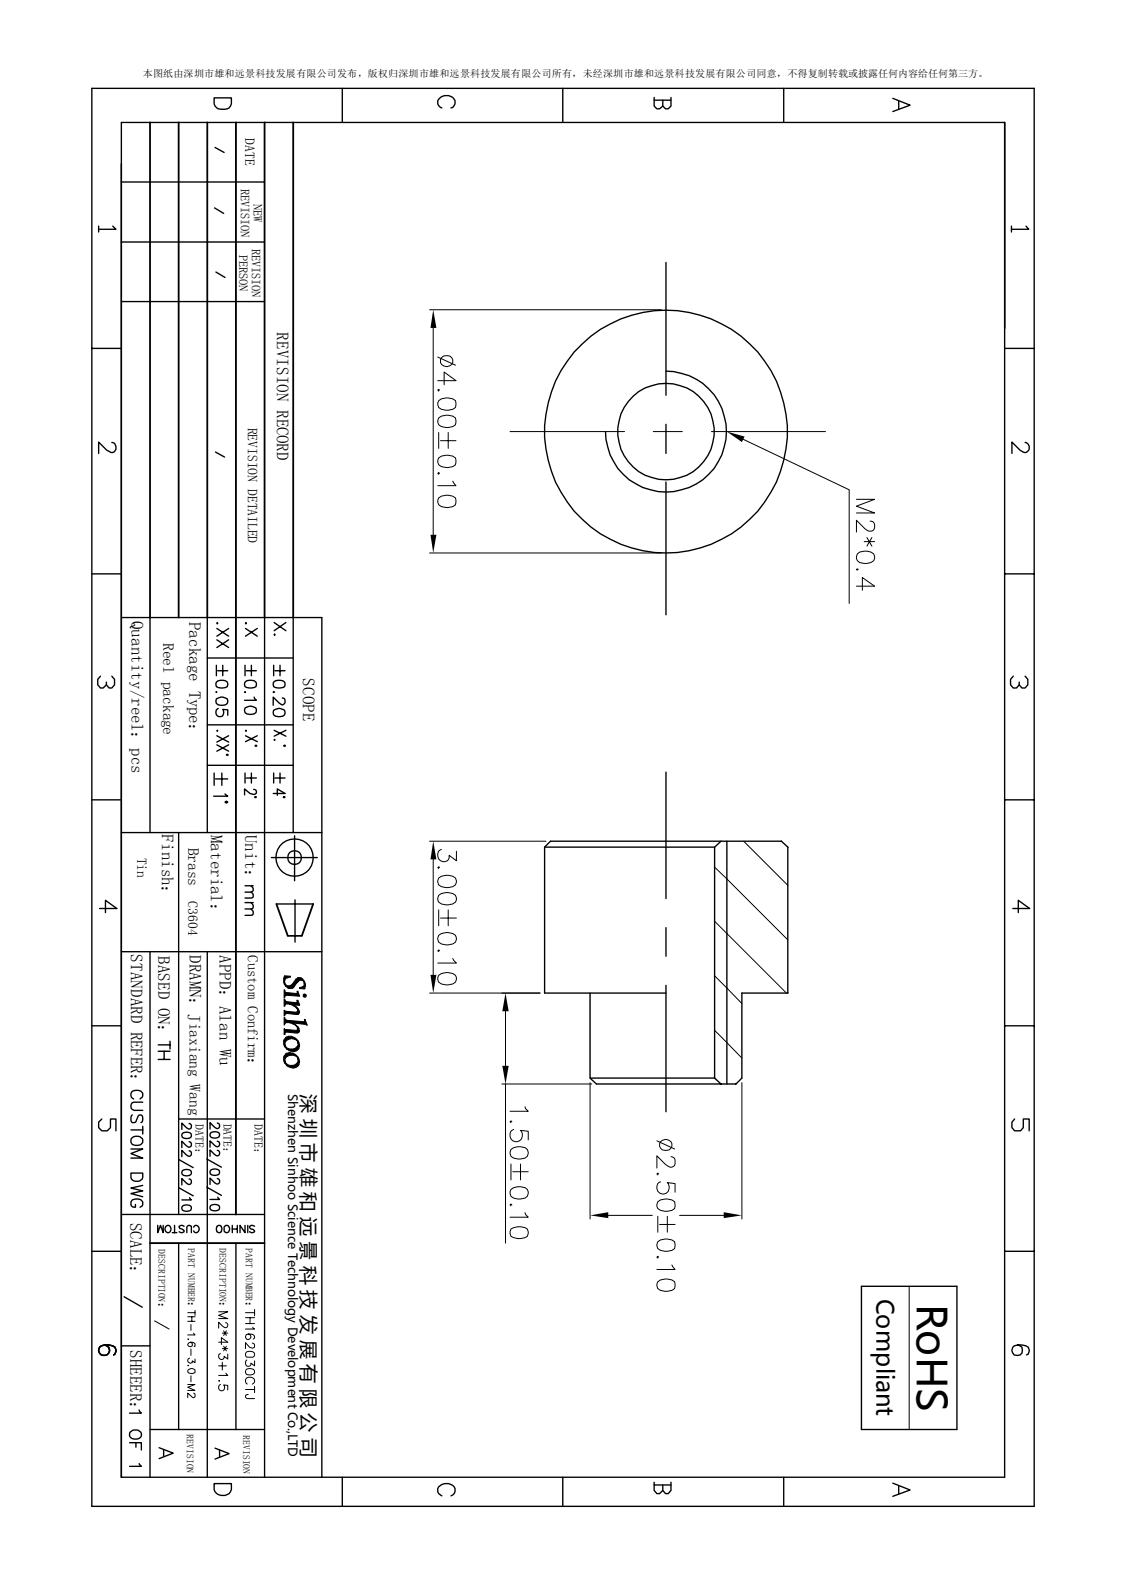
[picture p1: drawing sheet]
<svg xmlns="http://www.w3.org/2000/svg" width="210mm" height="297mm" viewBox="0 0 210 297" stroke-linecap="round" stroke-linejoin="round" font-family="sans-serif">
<g fill="none" stroke="#000" stroke-width=".25">
<path d="M17.1 16.5h175.5v264h-175.5zM39.9 18.2h3.2v1.1a1.16 1.16 0 0 1-1.2 1 1.56 1.56 0 0 1-2-1zM63.8 16.5v6.3M104.8 16.5v6.3M121.8 18.1v1.7l.5 .5h.6l.5-.5v-1.1M121.8 18.7h3.2M125 18.1v1.7l-.5 .5h-.5l-.6-.5M146 16.5v6.3M166.3 18.3l3.2 1.3-3.2 1.2M167.4 18.8v1.5M22.6 22.8h164.5zM22.6 22.8v252.3v-244.6"/>
<path d="M22.6 33.9h26.7M40 38.7l1.7 1M40 27.5l1.7 .9M82.3 20.1a1.1 1.1 0 0 1-.8-1.1 1.1 1.1 0 0 1 .8-1 1.82 1.82 0 0 1 2.5 .7 1.12 1.12 0 0 1-.8 1.4M187.1 22.8v252.3h-164.4M18.4 42.1v1.1M21 42.1l.6 .6h-3.2M22.6 45.1h26.7M22.6 56.2h26.7M40.2 50.7l1.7 1M124 48.9v24.7M188.4 42.1v1.1"/>
<path d="M191.1 42.1l.5 .6h-3.2M17.1 64.9h5.5M124 69.1a11.3 11.3 0 0 1 11.3 11.3 11.3 11.3 0 0 1-11.3 11.2 11.3 11.3 0 0 1-11.2-11.2M124 79v5.4M187.1 64.9h5.5M20.8 82.4a.72 .72 0 0 1 .8 .7 1.03 1.03 0 0 1-.6 1.2h-.3l-.8-.5-1.5-1.5v2.1M40.1 84.2l1.7 .9M124 89.8v24.7M190.9 82.4a.9 .9 0 0 1 .8 .7 1.03 1.03 0 0 1-.6 1.2h-.3l-.8-.5-1.5-1.5v2.1M17.1 106.9h5.5M22.6 115h37.3M27.9 115v40.1"/>
<path d="M38.6 115v40.1M40.4 117l2.2 1.5M40.4 119.2l2.2 1.4M40.6 116.1l-.1-.2v.3M42.6 117l-2.2 1.5M42.6 119.2l-2.2 1.4M45.7 117l2.2 1.5M45.9 116.1l-.1-.2v.3M47.9 117l-2.2 1.5M49.3 115v160.1M51.1 115.9l2.2 1.6M51.2 118.2l-.1-.1v.2"/>
<path d="M53.3 115.9l-2.2 1.6M54.6 115v40.1M59.9 115v160.1zM187.1 106.9h5.5M18.7 125.9l-.5 .6v1l.5 .6h.5l.6-.6M20.8 125.9l.5 .6v1l-.5 .6h-.5l-.5-.6v-.5M38.6 122.5h16M38.6 135h16M40.3 127a1.66 1.66 0 0 1 2 0 .71 .71 0 0 1-.3 1 2.23 2.23 0 0 1-1.7-.1zM40.3 130.2a1.66 1.66 0 0 1 2 0 .81 .81 0 0 1-.3 1.1 1.85 1.85 0 0 1-1.7-.3zM40.3 123.9v1.9M40.4 128.9h-.2l.1 .1"/>
<path d="M40.4 137l2.2 1.2M40.4 138.7l2.2 1.2M40.6 136.1l-.1-.1v.2M40.6 124.9h1.8M40.6 131.9a.79 .79 0 0 0-.4 1.2 .79 .79 0 0 0 1.2 .2 .79 .79 0 0 0 .1-1.2l.9 .1v1M41.5 123.9v1.9M42.6 137l-2.2 1.2M42.6 138.7l-2.2 1.2M45.6 127a1.66 1.66 0 0 1 2.1 0 .71 .71 0 0 1-.4 1 2.23 2.23 0 0 1-1.7-.1zM45.6 131.9a1.66 1.66 0 0 1 2.1 0 .81 .81 0 0 1-.4 1.1 1.85 1.85 0 0 1-1.7-.3zM45.6 123.9v1.9M45.7 128.9h-.1v.1"/>
<path d="M45.7 137l2.2 1.1M45.9 136.1l-.1-.1v.2M45.9 124.9h1.9M46.8 123.9v1.9M47.3 129.8l.5 .6h-2.2M47.5 138.9h.3zM47.9 137l-2.2 1.1M51 127a1.66 1.66 0 0 1 2 0 .71 .71 0 0 1-.3 1 2.23 2.23 0 0 1-1.7-.1zM51 132.3a1.66 1.66 0 0 1 2 0 .81 .81 0 0 1-.3 1.1 1.85 1.85 0 0 1-1.7-.3zM51 123.9v1.9M51.1 136l2.2 1.1M51.1 128.9l-.1-.1v.2"/>
<path d="M51.2 137.8h-.1v.1M51.2 124.9h1.9M52.2 123.9v1.9M52.6 130l.3 .1a.78 .78 0 0 1 0 1 .57 .57 0 0 1-.9-.2l-1.1-1.1v1.5M52.8 138.9h.4zM53.3 136l-2.2 1.1M188.7 125.9l-.5 .6v1l.5 .6h.6l.5-.6M190.9 125.9l.5 .6v1l-.5 .6h-.6l-.5-.6v-.5M17.1 149h5.5M22.6 155.1h37.3M33.3 155.1v71.1M38.6 142.5h16"/>
<path d="M39.9 144v2.2M40.1 145.1h2.3M41.3 144v2.2M41.9 149.4l.3-.2 .2 .2-.2 .1zM41.9 147.9l.5 .4h-2.6M42.2 140.5l.3 .1-.3 .1zM45.6 144v1.8M45.9 144.9h1.9M46.8 144v1.8M47.2 147l.4 .1 .2 .2v.4l-.5 .2-.7-.1-1-.9v1.1M47.4 148.4h.4zM50.5 159.7h8.6"/>
<path d="M50.9 147.8h2.2l-1.5-.9v1.2M51 144v1.8M51.2 144.9h1.9M52.2 144v1.8M52.7 148.4h.4zM54.9 155.6v8.4M101.4 157.8h31.7M124 143.8v23.5M134.3 156.7l-1.2 1.1v43M135.4 156.7v45.2M187.1 149h5.5M18.5 169.2h3.3l-2.2-1.5v2.3"/>
<path d="M22.6 177.2h37.3M27.9 177.2v97.9M38.6 177.2v97.9M45.6 165h1.6M45.6 168.1h1.6M46.7 165l.5 .5-.1 .5-.4 .1h-1.1M46.7 166.1a.71 .71 0 0 1 .4 1.1h-1.5M46.7 168.1a.81 .81 0 0 1 .4 1.1l-1.5 .1M46.7 169.3l.5 .5-.1 .6-1.5 .1M51.5 168.3h6.8M53.6 174.3h2.6M54.9 167.6v7.9"/>
<path d="M124 172.7v5.4M188.6 169.2h3.2l-2.1-1.5v2.3M17.1 191h5.5M29.5 194.6h2.2M29.5 195.8h2.2M29.5 197.3h2.2M30.6 195.8v1.5M31.7 193.9v1.5M109.9 184.9v15.9l1.2 1.1h26l1.1-1.1v-15.9h8.5v-27.1l-1.2-1.1h-43l-1.1 1.1v27.1h22.6M124 183.5v23.5M187.1 191h5.5M19 208.4l-.6 .6v1l.6 .6h1l.6-.6v-1.6h1v2.2"/>
<path d="M24.4 218.5h2.2v.7a1.16 1.16 0 0 1-1.1 .8 1.16 1.16 0 0 1-1.1-.8zM24.4 214h2.2l-2.2 .8 2.2 .9h-2.2M24.4 210.4h2.2M24.5 212a1.27 1.27 0 0 1 2.1 .3 1.07 1.07 0 0 1-.6 1 1.07 1.07 0 0 1-1.1-.1 .81 .81 0 0 1-.4-1.2zM24.6 207.6a1.08 1.08 0 0 0 0 1.5l.7-.2 .4-.8a.46 .46 0 0 1 .5-.5 .89 .89 0 0 1 0 1.5M24.9 204.7a.83 .83 0 0 1-.5-1 .83 .83 0 0 1 .8-.6 .97 .97 0 0 1 1.1 .2 .97 .97 0 0 1 .2 1l-.4 .4M26.6 205.3h-1.6a.78 .78 0 0 0-.6 .7 .78 .78 0 0 0 .6 .8h1.6M26.6 209.7v1.5M33.3 208.4h16M33.3 215.9l2.7 1.6M34 211.1a1.14 1.14 0 0 1 1.6 .3v.1a1.02 1.02 0 0 1-1.7 0zM34 218a1.14 1.14 0 0 1 1.6 .3v.2a1.02 1.02 0 0 1-1.7 0z"/>
<path d="M35.2 209.2l.4 .4-.1 .6a.55 .55 0 0 1-.8-.2l-.8-.8v1.1M35.2 212.6l.4 .4-.1 .6a.55 .55 0 0 1-.8-.2l-.8-.9v1.2M35.2 214.3l.4 .4-.1 .6a.55 .55 0 0 1-.8-.2l-.8-.9v1.2M35.2 219.6l.4 .3-.1 .6a.55 .55 0 0 1-.8-.2l-.8-.8v1.2M38.5 215.8l2.7 1.6M39.2 211a1.14 1.14 0 0 1 1.7 .3v.1a1.02 1.02 0 0 1-1.8 0zM39.2 218a1.14 1.14 0 0 1 1.7 .2v.2a1.02 1.02 0 0 1-1.8 0zM40.5 209.2l.4 .3-.2 .6a.55 .55 0 0 1-.7-.2l-.9-.8v1.2M40.5 212.5l.4 .4-.2 .6a.55 .55 0 0 1-.7-.2l-.9-.8v1.1M40.5 214.2l.4 .4-.2 .6a.55 .55 0 0 1-.7-.2l-.9-.8v1.1M40.5 219.5l.4 .3-.2 .6a.55 .55 0 0 1-.7-.2l-.9-.8v1.2M109.9 200.8h23.2"/>
<path d="M133.1 200.8l1.2 1.1M189 208.4l-.5 .6v1l.5 .6h1.1l.5-.6v-1.6h1.1v2.2M17.1 233h5.5M22.6 226.2h26.7M25.2 224.3v.5a.64 .64 0 0 1-.8-.5 .83 .83 0 0 1 .8-1 .97 .97 0 0 1 1.1 .2 .97 .97 0 0 1 .2 1.1l-.4 .2M26.6 220.8l-2.2 .5 2.2 .5-2.2 .5 2.2 .6M29.4 228.2v1.4l.5-1.4 .5 1.4v-1.4M30.9 228.4a.53 .53 0 0 1 .6-.2 .53 .53 0 0 1 .3 .5v.4a.55 .55 0 0 1-.5 .5 .55 .55 0 0 1-.6-.5zM32.1 229.6h.8M32.5 228.2v1.4M33.3 231.5v34.7M33.3 221.2l2.7 1.5"/>
<path d="M34 224.6a1.14 1.14 0 0 1 1.6 .3v.2a1.02 1.02 0 0 1-1.7 0zM34.3 228.4l-.3-.2a.48 .48 0 0 0-.6 .3l.1 .3 .7 .3 .1 .1a.54 .54 0 0 1-.9 .2M34.8 229.6v-1.1l.3-.3 .5 .2v1.2M35.3 223l.3 .5h-1.7M36.1 228.5a.52 .52 0 0 1 .5-.3 .52 .52 0 0 1 .5 .5 .6 .6 0 0 1-.2 .7 .6 .6 0 0 1-.7 0l-.1-.2M38.5 221.1l2.7 1.5M39.2 224.6a1.14 1.14 0 0 1 1.7 .2v.2a1.02 1.02 0 0 1-1.8 0zM40.4 228.4l.2-.1a.51 .51 0 0 1 .7 .4v.4a.51 .51 0 0 1-.5 .5 .51 .51 0 0 1-.5-.5zM40.6 223l.3 .4h-1.8M41.8 228.4a.53 .53 0 0 1 .6-.2 .53 .53 0 0 1 .4 .5v.4a.51 .51 0 0 1-.6 .5 .51 .51 0 0 1-.5-.5zM43.3 228.2v1.4M43.3 228.9h.9"/>
<path d="M43.9 231.5v34.7M44.2 228.2v1.4M45.6 228.2v1.4l-.9-1.4v1.4M46.1 228.2v1.4M47.4 228.4l-.3-.2a.48 .48 0 0 0-.6 .3l.2 .4 .5 .1 .2 .2a.54 .54 0 0 1-.9 .2M160.4 239.6h17.8v26.6h-17.8zM187.1 233h5.5M19.5 250.5a.97 .97 0 0 1 .8 1.3 .97 .97 0 0 1-1.5 .4 .97 .97 0 0 1 .1-1.6 2.83 2.83 0 0 1 2.5 .3 1.04 1.04 0 0 1-.2 1.4M22.6 250.6h5.3M23.1 241.5l3.4 1.9M189.6 250.5a.98 .98 0 0 1 .8 1.3 .98 .98 0 0 1-1.6 .4 .98 .98 0 0 1 .1-1.6 2.97 2.97 0 0 1 2.6 .3 .97 .97 0 0 1-.3 1.4M24.1 268.7h2.2v1.3"/>
<path d="M24.2 266.7a1.27 1.27 0 0 1 2.1 .3 1.15 1.15 0 0 1-.8 1.1 1.15 1.15 0 0 1-1.3-.5zM25.3 268.7v.8M25.9 262.6l.4 .6h-2.2M25.9 272.6l.4 .5h-2.2M27.9 266.2h21.4M29.6 269.6l2.7 1-2.7 1M30.5 269.9v1.3M39.9 276.3h3.2v1.1a1.7 1.7 0 0 1-1.6 1.2 1.7 1.7 0 0 1-1.6-1.2zM40 269.7l2.7 1-2.7 1M40.9 270v1.3M63.8 275.1v5.4M82.3 278.6a1.1 1.1 0 0 1-.8-1.1 1.1 1.1 0 0 1 .8-1 1.82 1.82 0 0 1 2.5 .7 1.12 1.12 0 0 1-.8 1.4"/>
<path d="M104.8 275.1v5.4M121.8 276v1.6l.5 .6h.6l.5-.6v-1.1M121.8 276.5h3.2M125 276v1.6l-.5 .6h-.5l-.6-.6M146 275.1v5.4M166.3 276.2l3.2 1.3-3.2 1.2M167.4 276.7v1.5"/>
<circle cx="124" cy="80.4" r="9"/>
<circle cx="124" cy="80.4" r="22.6"/>
<circle cx="54.9" cy="159.7" r="1.29"/>
<circle cx="54.9" cy="159.7" r="3.5"/>
</g>
<path d="M27.9 22.8v92.2M33.3 22.8v92.2M38.6 22.8v92.2M43.9 22.8v203.4M49.3 22.8v92.2M54.6 22.8v92.2M51.5 168.3l2.1 6M58.3 168.3l-2.1 6M27.9 231.5h21.4" fill="none" stroke="#000" stroke-width=".34"/>
<g fill="#000" stroke="#000" stroke-width=".19">
<path d="M53 181.7l1.1 .1v.2l-.3 .1a.72 .72 0 0 0-.8 .7v.5l-.2-.3v-.9z" fill-rule="evenodd"/>
<path d="M55.3 184.6h.2l-.1 .3z" fill-rule="evenodd"/>
<path d="M55.3 186.3h.2l-.1 .2z" fill-rule="evenodd"/>
<path d="M52.9 188.2l.3 .1 1.8 .2 .4-.1 .1-.2v.7l-2.2-.1-.4 .4z" fill-rule="evenodd"/>
<path d="M54.8 190.5l.7 .7v.4l-.1-.3-.6-.5z" fill-rule="evenodd"/>
<path d="M53.3 193.2a1.75 1.75 0 0 1 2.2 .7v.5a1.13 1.13 0 0 0-1.5-.9l-.5 .2-.3 .3-.1 1a1.44 1.44 0 0 1 .2-1.8z" fill-rule="evenodd"/>
<path d="M53.2 196.3a1.69 1.69 0 0 1 2.3 .7v.5a1.13 1.13 0 0 0-1.5-1l-.5 .2-.3 .3-.1 1.1a1.45 1.45 0 0 1 .1-1.8z" fill-rule="evenodd"/>
<path d="M52.9 184.3l.4 .6 2 .1 .2-.4 .3 .9-2.5-.1-.4 .4z" fill-rule="evenodd"/>
<path d="M54.8 187.1l.7 .7 .1 .3a.48 .48 0 0 1 .2 .4 .48 .48 0 0 1-.3 .4v-.8l-.8-.8z" fill-rule="evenodd"/>
<path d="M52.9 186l.4 .5 1.7 .2 .4-.1 .1-.3 .3 .9-1-.1-.2 .2-.8-.3a.51 .51 0 0 0-.8 .4z" fill-rule="evenodd"/>
<path d="M52.9 191.5l.2 .2 2.2 .2 .2-.3v-.4l.2 .5a.47 .47 0 0 1 0 .6 .47 .47 0 0 1-.6 .1l-1.8-.2-.2 .2v.2h-.2z" fill-rule="evenodd"/>
<path d="M53.1 194.5a1.27 1.27 0 0 0 2.2 .4l.2-.4v-.6a1.22 1.22 0 0 1 0 1.6 1.22 1.22 0 0 1-1.6 .2l-.5-.3-.3-.4z" fill-rule="evenodd"/>
<path d="M53.1 197.6a1.27 1.27 0 0 0 2.2 .4l.2-.4v-.6a1.22 1.22 0 0 1 0 1.5 1.22 1.22 0 0 1-1.6 .2l-.4-.1-.4-.5z" fill-rule="evenodd"/>
<path d="M53 182.8a.86 .86 0 0 0 .8 .8 .86 .86 0 0 0 .9-.7l.1-.1a1.01 1.01 0 0 1 1.5-.6l.4 .6-.1 .4a.65 .65 0 0 0-.5-.6 .65 .65 0 0 0-.7 .4l-.2 .2a1.19 1.19 0 0 1-1.5 .8l-.5-.3-.2-.4z" fill-rule="evenodd"/>
<path d="M56.6 189.9h.2l-.1 .2z" fill-rule="evenodd"/>
<path d="M56.7 182.8l.2 .4-.1 .9h-1v-.2l.2-.1a.59 .59 0 0 0 .6-.6z" fill-rule="evenodd"/>
<path d="M52.9 189.5l.4 .4 .2 .1 3.1 .3 .2-.4 .4 1.1-.2-.2-2.2-.3v.3l-1-.4a.67 .67 0 0 0-.9 .5z" fill-rule="evenodd"/>
<circle cx="56.8" cy="185.4" r=".31"/>
</g>
<g fill="none" stroke="#000" stroke-width=".19">
<path d="M80 57.7h43.2M80.7 61.1v38.5M81.5 70.9h3.4l-2.2-1.6v2.4M81.5 66.5l3.3 1.5M81.7 74.6a2.63 2.63 0 0 1 3.1 0v1.3a2.63 2.63 0 0 1-3.1 0l-.2-.5zM81.7 77.8a2.63 2.63 0 0 1 3.1 0v1.3a2.63 2.63 0 0 1-3.1 0l-.2-.5zM81.9 72.7l-.2-.2-.2 .2 .2 .1M82.5 66.3a1.51 1.51 0 0 1 1.7 .4 1.14 1.14 0 0 1-.6 1.5 1.14 1.14 0 0 1-1.6-.7v-.5zM81.7 85.3a2.63 2.63 0 0 1 3.1 0v1.3a2.63 2.63 0 0 1-3.1 0l-.2-.6zM81.7 92.7a2.63 2.63 0 0 1 3.1 0v1.3a2.63 2.63 0 0 1-3.1 0l-.2-.5zM81.7 80.5v3M81.9 88.2l-.2-.2-.2 .2 .2 .1"/>
<path d="M82 82.1h2.9M83.5 80.5v3M84.3 89.6l.6 .9h-3.4M95 80.4h21.3M121.7 80.4h5.4M132.5 80.4h21.3M138.4 81.8l19.8 9.4v21.2M159.5 93h3.4l-3.4 1.3 3.4 1.2h-3.4M162.1 97.1a.71 .71 0 0 1 .8 .5v.7a.82 .82 0 0 1-1.3 .5l-.5-.3-1.6-1.6v2.2M80 103h43.2M159.5 109.2h3.4l-2.3-1.6v2.3M159.7 103.2a2.49 2.49 0 0 1 3 0 1.06 1.06 0 0 1-.5 1.6 2.61 2.61 0 0 1-2.5-.4l-.2-.4z"/>
<path d="M159.9 106h-.4l.2 .2M161 100.9h1.9M161.5 100.1l.9 1.6M162.4 100.1l-.9 1.6M80 156.7h21.7M82.2 158.2a1.16 1.16 0 0 0-.4 1.8 1.16 1.16 0 0 0 1.9-.2v-.5l1.3 1v-1.8M138.5 156.7l8.2 8.2M80.7 160v21.6M81.7 163.5a2.63 2.63 0 0 1 3.1 0 1.08 1.08 0 0 1-.5 1.6 2.8 2.8 0 0 1-2.6-.3l-.2-.5zM81.7 166.7a2.63 2.63 0 0 1 3.1 0 1.06 1.06 0 0 1-.5 1.6 2.8 2.8 0 0 1-2.6-.3l-.2-.4zM81.7 174.2a2.63 2.63 0 0 1 3.1 0 1.08 1.08 0 0 1-.5 1.6 2.8 2.8 0 0 1-2.6-.3l-.2-.6zM81.7 169.4v3"/>
<path d="M81.9 161.6l-.2-.2-.2 .2 .2 .1M81.9 177.1l-.2-.2-.2 .2 .2 .1M82 171h3M83.5 169.4v3M84.3 178.5l.7 .9h-3.5M133.1 161.5l13.6 13.5M133.1 171.6l13.4 13.3M80 184.9h20.6M81.7 181.6a2.63 2.63 0 0 1 3.1 0 1.08 1.08 0 0 1-.5 1.6 2.8 2.8 0 0 1-2.6-.3l-.2-.5zM94.1 188.3v10.2M133.1 181.7l5.1 5.2M133.1 191.9l5.1 5.1"/>
<path d="M93.5 201.9h16.7M94.1 201.9v29.6M95.2 214.1a2.49 2.49 0 0 1 3 0 1.13 1.13 0 0 1-.4 1.6 2.74 2.74 0 0 1-2.6-.4l-.2-.5zM95.2 216.8v2.9M95.3 208.9l-.1-.2-.2 .2 .2 .2M95.5 218.2h2.9M95.7 210.3a1.2 1.2 0 0 0-.5 1.8 1.2 1.2 0 0 0 1.8 .2 1.2 1.2 0 0 0-.1-1.8l1.5 .2v1.6M96.9 216.8v2.9M97.8 206.1l.1 .3 .5 .6h-3.4M109.9 201.6v25.4M122.3 212.5l3.3 1.5M122.7 218.6l-.2-.1-.2 .1 .2 .2"/>
<path d="M123 212.6a1.14 1.14 0 0 1 1.5-.3 1.14 1.14 0 0 1 .5 1.5 1.27 1.27 0 0 1-2.1-.3v-.5zM125 215.4a.74 .74 0 0 1 .7 .6v.7a.76 .76 0 0 1-.4 .6 .76 .76 0 0 1-.8-.1l-.5-.3-1.7-1.6v2.2M138.2 201.6v25.4M95.2 221.5a2.49 2.49 0 0 1 3 0 1.13 1.13 0 0 1-.4 1.6 2.74 2.74 0 0 1-2.6-.3l-.2-.5zM95.2 228.9a2.89 2.89 0 0 1 3 0 1.1 1.1 0 0 1-.4 1.6 3.1 3.1 0 0 1-2.6-.3l-.2-.5zM95.3 224.4l-.1-.2-.2 .2 .2 .2M97.8 225.8l.1 .4 .5 .5h-3.4M113.3 226.3h8.2M122.5 223.8a2.63 2.63 0 0 1 3.1 0v1.3a2.63 2.63 0 0 1-3.1 0l-.2-.5zM122.5 231.3a2.63 2.63 0 0 1 3.1 0v1.2a2.63 2.63 0 0 1-3.1 0l-.2-.5zM122.5 238.7a2.63 2.63 0 0 1 3.1 0v1.3a2.63 2.63 0 0 1-3.1 0l-.2-.5zM122.5 226.5v3"/>
<path d="M122.7 234.1l-.2-.1-.2 .1 .2 .2M122.9 228h2.8M123 220.1a1.2 1.2 0 0 0-.5 1.7 1.2 1.2 0 0 0 1.8 .3 1.2 1.2 0 0 0 0-1.9l1.4 .2v1.6M124.3 226.5v3M125.1 235.6l.6 .8h-3.4M126.6 226.3h8.2M169.3 239.6v26.6M28.8 246l2.7 1.5M35 257.8h1.3l-1.3 .5 1.3 .6h-1.3M35 244.5h1.3M35 245.2h1.3M35 246.1h1.3"/>
<path d="M35.1 255.1a.7 .7 0 0 1 .8-.2 .7 .7 0 0 1 .4 .7l-.5 .2a.81 .81 0 0 1-.8-.4zM35.1 249.4h-.1l.1 .1M35.1 254.3h-.1l.1 .1M35.3 252.9a.5 .5 0 0 0-.3 .8 .5 .5 0 0 0 .8 .1v-.4l.5 .4v-.7M35.5 250a.43 .43 0 0 1 .3 .4 .43 .43 0 0 1-.4 .4 .43 .43 0 0 1-.4-.4 .74 .74 0 0 1 .6-.5 .74 .74 0 0 1 .7 .5v.3h-.1M35.6 246.7v1.1M35.6 251.2v1.2M35.6 256.2v1.1M35.7 245.2v.9M36.1 248.3l.2 .3h-1.3M36.1 259.4l.2 .2-.1 .6h-.4l-.8-.8v.9M36.3 244v1"/>
<path d="M40.7 244.3h1.7l-1.7 .7 1.7 .6h-1.7M40.7 250h1.7l-1.2-.9v1.3M40.7 254.4h1.5M40.9 257.2l-.1-.1v.1M41.1 252.1a.54 .54 0 0 0-.4 .6 .54 .54 0 0 0 .6 .4 .54 .54 0 0 0 .4-.5l.7 .5v-.9M41.1 257.8a.61 .61 0 0 0-.3 .9 .61 .61 0 0 0 .9 .2 .61 .61 0 0 0 0-1l.7 .1v.9M41.4 248.3h1M41.4 251.1h1M41.4 253.7v1.4M41.7 247.8l.5 .9M41.7 250.7l.5 .9M42 246.3a.46 .46 0 0 1 .4 .6 .46 .46 0 0 1-.7 .3l-1-1v1.1"/>
<path d="M42.1 255.7l.3 .4h-1.7M42.2 247.8l-.5 .9M42.2 250.7l-.5 .9M45.7 244.5h1.7M45.7 245.4h1.7M45.7 246.5h1.7M45.7 258.8h1.7M45.8 251.9a1.06 1.06 0 0 1 1.6 .3l-.1 .4-.2 .2h-1.1a.64 .64 0 0 1-.2-.9zM45.8 255.1a1.06 1.06 0 0 1 1.6 .3v.2a1.06 1.06 0 0 1-1.6 .2zM46 253.3a.59 .59 0 0 0-.2 .9 .59 .59 0 0 0 .9-.1v-.2l.7 .5v-1M46.1 257.8a.68 .68 0 0 1-.4-.8 .68 .68 0 0 1 .6-.5 .78 .78 0 0 1 .9 .2 .78 .78 0 0 1 .1 .8l-.3 .3M46.2 248.4a.5 .5 0 0 1 .5 .6 .5 .5 0 0 1-.6 .4 .5 .5 0 0 1-.3-.7 1.06 1.06 0 0 1 1.6 .2l-.1 .4-.1 .1"/>
<path d="M46.2 259.7a.39 .39 0 0 0-.5 .3 .39 .39 0 0 0 .4 .5h1.3M46.6 245.4v1.1M47 250.1l.4 .4-.1 .5-.4 .1-.4-.2-.8-.9v1.1M47.1 247.2l.3 .3h-1.7M47.4 243.9v1.2M47.4 258.2v1.2"/>
</g>
<path d="M80.7 57.7l.6 3.4h-1.1zM80.2 99.6h1.1l-.6 3.4zM135.4 80.4l3.3 .9-.5 1zM80.7 156.7l.6 3.3h-1.1zM80.2 181.6h1.1l-.6 3.3zM94.1 184.9l.6 3.4h-1.1zM93.6 198.5h1.1l-.6 3.4zM109.9 226.3l3.4-.6v1.2zM134.8 225.7l3.4 .6-3.4 .6z" fill="#000"/>
<text font-size="7.6" x="170.8" y="242.8" transform="rotate(90 170.8 242.8)">RoHS</text>
<text font-size="4.4" x="163.2" y="241.8" transform="rotate(90 163.2 241.8)">Compliant</text>
<text font-size="3.6" x="56.2" y="203.7" transform="rotate(90 56.2 203.7)">深 圳 市 雄 和 远 景 科 技 发 展 有 限 公 司</text>
<g font-size="3.1">
<text x="51.6" y="61.9" transform="rotate(90 51.6 61.9)">REVISION RECORD</text>
<text x="24.5" y="115.6" transform="rotate(90 24.5 115.6)">Quantity/reel：pcs</text>
<text x="35.2" y="115.8" transform="rotate(90 35.2 115.8)">Package Type：</text>
<text x="56.4" y="126.4" transform="rotate(90 56.4 126.4)">SCOPE</text>
<text x="30.1" y="155.4" transform="rotate(90 30.1 155.4)">Finish：</text>
<text x="39.3" y="155.5" transform="rotate(90 39.3 155.5)">Material：</text>
<text x="45.6" y="155.5" transform="rotate(90 45.6 155.5)">Unit：</text>
<text x="24.4" y="177.7" transform="rotate(90 24.4 177.7)">STANDARD REFER：</text>
<text x="29.5" y="178.1" transform="rotate(90 29.5 178.1)">BASED ON：</text>
<text x="35.3" y="177.8" transform="rotate(90 35.3 177.8)">DRAMN：Jiaxiang Wang</text>
<text x="40.9" y="177.8" transform="rotate(90 40.9 177.8)">APPD：Alan Wu</text>
<text x="46.1" y="196.8" transform="rotate(90 46.1 196.8)">：</text>
<text x="24.2" y="227.7" transform="rotate(90 24.2 227.7)">SCALE：</text>
<text x="24.2" y="251.4" transform="rotate(90 24.2 251.4)">SHEEER：</text>
</g>
<g font-size="2.9">
<text x="30.4" y="119.7" transform="rotate(90 30.4 119.7)">Reel package</text>
<text x="35.1" y="157.8" transform="rotate(90 35.1 157.8)">Brass</text>
</g>
<text font-size="2.7" x="46.1" y="177.9" transform="rotate(90 46.1 177.9)">Custom Confirm</text>
<g font-size="2.5">
<text x="45.6" y="25.8" transform="rotate(90 45.6 25.8)">DATE</text>
<text x="46.1" y="79.6" transform="rotate(90 46.1 79.6)">REVISION DETAILED</text>
<text x="25.6" y="159.7" transform="rotate(90 25.6 159.7)">Tin</text>
<text x="35.1" y="167.8" transform="rotate(90 35.1 167.8)">C3604</text>
<text x="29.5" y="242.4" transform="rotate(90 29.5 242.4)">：</text>
<text x="35.1" y="242.3" transform="rotate(90 35.1 242.3)">：</text>
<text x="40.9" y="242.3" transform="rotate(90 40.9 242.3)">：</text>
<text x="45.8" y="242.3" transform="rotate(90 45.8 242.3)">：</text>
</g>
<text font-size="2.4" x="53.7" y="203.7" transform="rotate(90 53.7 203.7)">Shenzhen Sinhoo Science Technology Development Co.,LTD</text>
<g font-size="2.3">
<text x="44.9" y="35.2" transform="rotate(90 44.9 35.2)">REVISION</text>
<text x="47.2" y="38" transform="rotate(90 47.2 38)">NEW</text>
<text x="44.5" y="47.4" transform="rotate(90 44.5 47.4)">PERSON</text>
<text x="46.9" y="46.3" transform="rotate(90 46.9 46.3)">REVISION</text>
</g>
<g font-size="2.2">
<text x="36.4" y="209.3" transform="rotate(90 36.4 209.3)">DATE：</text>
<text x="41.7" y="209.2" transform="rotate(90 41.7 209.2)">DATE：</text>
<text x="47.4" y="209.4" transform="rotate(90 47.4 209.4)">DATE：</text>
</g>
<text font-size="1.9" x="26.6" y="14.4">本图纸由深圳市雄和远景科技发展有限公司发布，版权归深圳市雄和远景科技发展有限公司所有，未经深圳市雄和远景科技发展有限公司同意，不得复制转载或披露任何内容给任何第三方。</text>
<g font-size="1.8">
<text x="29.5" y="232.5" transform="rotate(90 29.5 232.5)">DESCRIPTION</text>
<text x="35.1" y="232.4" transform="rotate(90 35.1 232.4)">PART NUMBER</text>
<text x="40.9" y="232.4" transform="rotate(90 40.9 232.4)">DESCRIPTION</text>
<text x="45.8" y="232.4" transform="rotate(90 45.8 232.4)">PART NUMBER</text>
<text x="34.8" y="267.1" transform="rotate(90 34.8 267.1)">REVISION</text>
<text x="45.3" y="267.2" transform="rotate(90 45.3 267.2)">REVISION</text>
</g>
</svg>
